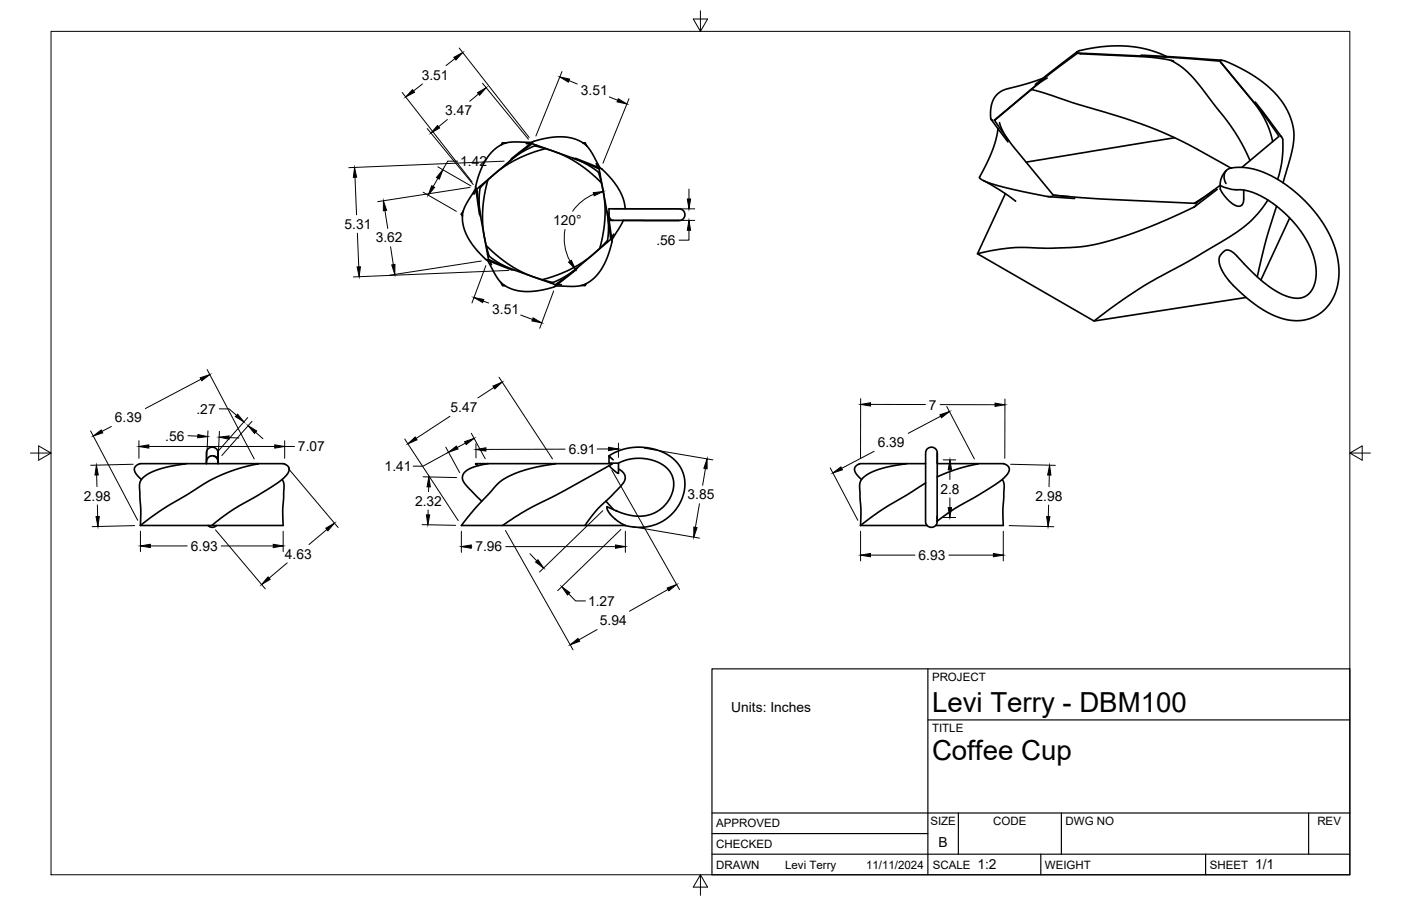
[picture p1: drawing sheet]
<svg xmlns="http://www.w3.org/2000/svg" width="432mm" height="279mm" viewBox="0 0 432 279" stroke-linecap="round" stroke-linejoin="round" font-family="sans-serif">
<!-- layer: Visible -->
<g fill="none" stroke="#000" stroke-width=".51">
<path d="M331.9 16.1l.8-.5 4.8-.9 4.5-.5 3.5-.1 3.7 .3 3.6 .6 3.9 1.2 2.9 1.2M331.9 16l-12.8 10M332.1 16.4l.9 .2 20.4 .9 4.8 .6 3.5 .7M351.7 17l24.7 1.6M360.9 18.6l2.6 1.6 1.9 1.4 4.4 4.8 10.5 13.9 2.6 4.3 2.4 4.9M376 18.9l12.2 14.8 6 8.3-11.4 9.6M376.3 18.6l1.4 .3 4 1.8 3.2 1.7 3.5 2.3 2.7 2.2 2.3 2.3 1.5 1.9 1.8 2.8 1.7 4.5 .4 3.6-.2 2.8-.6 2.8-2.5 8.8M305.5 36.8l5.1 7M307.6 39.7l-.4 2.4-1 3.3-1.8 4.4-2.5 4.8v.3l2.6 1.4 5.7 1.6 12.8 2.7 1.4-.1M308.1 37.8l1 2.7 1.8 2.8M317.9 27.6l28.3 8.7 10.3 3.7 9.5 4.4 13.4 7.4M321.4 24.2l-4.6 1.5-6.8 1.8-1.7 .8-1.6 1.5-.7 1.3-.6 2.1-.1 2.1a1.54 1.54 0 0 0 .3 1.7l.3 .1"/>
<path d="M322.7 24.1l-3 2-13.2 10.9M386.9 31.5l8.1 10.7M146.6 57.9l1.2 8.3M146.6 58.1l-2.9 4.8-.9 2-.3 1.8 .1 2 .8 2.8 1.6 3 3 3.8 1.7 1.7 .7 .2M146.7 58.8l-.7 1.1M147 58.3l11.2-9.6 5.8-4.4 12.9 4.6 7.7 3.2 2.7 14.2 .9 7.5-11 9.4-6 4.6-12.9-4.6-7.7-3.2-2.6-13.7zM148.1 57.3l-.4 4.7 .4 4.9M150.4 55.5l-1.4 6.6-.3 5.6 .5 5 1.5 6.3M154.9 44l-.3 .6M154.9 44h1.2M162.2 44.3h1.2M163.9 44l.5-.4 1.6-.5 4.7-.8 3.5-.1 3.1 .7 2 .9 1.7 1.4 1.6 2.2 2.4 4.5"/>
<path d="M164 43.9l-5.8-.1-1.8 .2-1.4 .4-2.2 1.4-2.2 2.2-1.7 2.7-1.6 4.3-.7 2.6 .1 .6M164.2 43.8l-6.6 5.2M164.8 45l6.3 1.8 5.2 2.4 5.2 3.7 3.9 3.5M165.4 44.8l-4.6 2.1-3.6 2.7M168.1 45.8l-5.7 1.9-5.3 2.6-4.2 3-4.9 4.6M176.6 48.8l4.4 2 3.9 2.7M177.4 48.8l7.8 3.1M179.7 44.1l.6-.1zM180.3 44l.6 1.1M183.7 50.5l.6 1.1M184.5 53.1l1.5 6.1 .5 5.2-.4 6.3-1.3 5.9M184.8 51.9l.6 .2 2.1 2 2.9 3.7 1.6 3.2 .7 3.4"/>
<path d="M184.8 51.9h.1M303.1 55.7l5.3 3 4.6 3.4M309.9 59.7l-8.6 18.6 35.9 20.7 46.9-7.3M362.1 42.5l-45.8 7.5M374.2 58.6l-6.2 4.1M375.1 58.4l-6.9 5.4M377.9 52.6l.7-.5a18.7 18.7 0 0 1 14.4 2.8l4.8 3.2 4.4 3.8 3.6 4.2 3 4.4 2 4.3 1.4 4.7 .5 3.8-.4 4.6a13.1 13.1 0 0 1-18.5 9.9l-3.7-1.7-3.8-2.6-4.4-3.7-3.4-3.5-1.9-3-.8-2.5 .1-1.6 1.5-1.8a2.82 2.82 0 0 1 3.5 1.2l4.7 5 4 3.6 3.3 2.3 3.1 1.6 2.6 .8 1.3 .1 1.5-.2 1.3-.6 .9-.8 1.4-2.2 .7-3.5-.1-2.4-.6-2.9-1.9-4.7-3.3-4.8-4.7-5-5-3.7-4.6-2.1-2.4-.5-2.4-.1M379.5 51.8h.1M380.7 58.5l-1.9-.3-2.7-1 .1 1.4 1.8 2.5 1.9 1.8 1.7 .7 1-.2 .5-.8 .2-4M392.2 43.7l-1.3-4.6-2.6-5-1.5-2.1-10.6-12.8a.9 .9 0 0 0-1.2-.4l-14.8-1.1-28.1-1.3-9.2 6.9-16.4 13.7 5.5 7.8 12.7 15.4 14.5 1.2 29.3 1.3 7.6-5.5 .1-1.3 .4-1.5 1.3-1.8-.5 1-.1 1.2 .6 1.8M394.8 42l.6 .9-.1 4.5-.4 3.5-1.1 4.4M142.2 66l.3 .6z"/>
<path d="M142.8 65l-.6 1M149.9 75.7l5 4.5 4.7 3 4.5 2.1 6.3 1.8M150.3 78.6l3.9 2.7 4.4 2M187.1 65.2l.4 4.2-.4 5.4M187.2 74.2l-4.5 4.3-4.2 3.1-5.7 2.8-5.7 1.9M187.4 65.9l.3 1.9M187.7 66.7v-2.3h21.9l1.1 .6 .4 1-.4 1.4-1.1 .6h-16.7a1.13 1.13 0 0 0-1.4 1.1l-2.9 4.9M187.7 66.7v1.3M187.7 68h1.3M187.7 66.7l.4 .8 .9 .5M187.7 68l.9 6.2M188.5 73.9l.1 .7-.6 2.3-1.6 4.3-1.7 2.8-2.1 2.2-1.7 1.2-2.1 .7-1.8 .2-5.8-.1"/>
<path d="M189 68h20.3M189.2 72.2l-.7 1.1M323.1 60.6l8.1 .6M324.6 60.1l5 .5M368.8 63l-.8 .9-13.6 6.1-9.4 3.4-7.5 2-3.6 .6-4.5 .4-5.8 .2-7.8-.3-3.9 .1-5.6 .8-5 1.1M390.8 61.7l-1.9 2.7-3.1 3.4-4.8 4-14.8 8.8-13.8 7.6-7.7 5.2-7.5 5.6M393.4 63.6l-3.3 10.7-2.6 11.1M397.5 67.2l-8.9 19.2M150.1 80.2l7.7 3.1M150.2 80.3l2.5 4.4 1.4 2.1 1.7 1.4 2.3 1.1 2.3 .5 3.2 .1 5.1-.8 2-.6 .6-.4M150.9 80.6l.6 1M154.3 87l.6 1.1"/>
<path d="M154.9 88.1h.7M155.5 88l-.6 .1M171.8 87.8h1.2M177.7 83.1l-6.7 5.2M178.1 82.5l-3.8 2.7-4.5 2.1M179.1 88.1h1.2M180.6 87.5l-.3 .6M67.2 139.7v2.1M288.9 139.7l-.1 21.1M57.4 143l-14.6 .1-1.2 .9-.2 1 .7 1.3 1.5 1.6M63.6 142.5l.1-3.4 .7-.9 1.1-.3 1 .4 .6 .8 .1 3.7M65.9 140.7l-.4-.1a1.81 1.81 0 0 0-1.9 2.3v-.1"/>
<path d="M65.9 140.6l.8 .3 .5 .9M65.9 140.6l1 .9 .3 1.3M67.2 141.8v.7M67.2 141.8h.1M79.4 143h-22l-7 1.3-4.4 1.7-2.1 1.5-.8 1.6 .3 7.9-.1 5.1M87 147.9l.5 1.7-.4 7.4 .2 5.1h-44M150.4 143h-3.8l.8 .6M171.3 143h-20.9l-3 .6-2.8 1-1.7 1.5-.4 1 .1 1 1.3 1.8 4.6 4.7M186.7 154.6l2.4 2.6M187.7 143l2.9-.2v3.2l-1.1-.7-1.7-1.7M187.7 140.7v2.1M189 141.8l-1.3-1.2 2.1-1.2 3.1-1.1 4.3-.4 4.8 .7 3.4 1.4 2.8 2.1 1.9 2.7 .9 2.9-.1 3.5-.9 3.1-1.8 3-2.8 2.7-2.9 1.6-3.1 .9-3.3 .1-3.4-.5"/>
<path d="M190.6 142.8l3.7-1.2 3.8-.2 4 .8 1.5 .8 1.6 1.1 1.1 1.1 .9 1.5 .4 1.4v1.6l-.6 2.9-.9 1.7-1.1 1.4-1.7 1.5-1.6 1-2.5 .8-1.8 .2-2.4-.2-2.2-.4-5.7-2.3 .3 1.2 1.2 1.6 2 1.7 2.2 1.3h-50.6l4.8-6 6-6.5 2.1-1.8 3.8-1.8 3.2-1.1 4-1 5.2-.9 17.3 .1-15.5 8.7-10.8 5.5-7.4 4.8M190.6 144.6l1.3 .9 .6 .9 .2 1.1-.4 1.1-3.8 4.3-4.5 4.3-3.7 4.9M279.4 143l-14.6 .1-1.2 .9-.2 1 .6 1.3 1.5 1.6M285.3 143h-5.9l-5.6 1-4.7 1.4-3 1.9-.9 1.1-.3 1.2 .4 7.4-.1 5.1M285.3 148.9l-12.5 7.6-7.6 5.6M288.9 143h12.5M288.9 142.5v-3.1l-.4-.8-1.1-.7-1.2 .2-.6 .6-.3 1.1v21.1l.4 1.1 1.2 .6 1.4-.4 .5-1.1v-1.9M288.9 142.5v.3M301.4 143h7.9l1.1 .5 .5 .5 .1 1.2-.9 1.5-2.7 2.3-5.7 3.6-7.7 4.4-5.2 3.7M301.4 143l-6.3 1.6-6.3 2.5M308.9 147.9l.6 1.7-.4 7.4 .1 5.1h-20.8M43.3 162.1l4.9-3.7 3.7-2.5 12.3-7.5 5.2-2.4 4.8-1.7 5.2-1.3h7.9l1.5 .9 .3 1-.3 1-1 1.2-1.5 1.3-6.9 4.4-7.5 4.3-6.6 5"/>
<path d="M64.1 162.1l1.2 .5 .8-.1 .6-.4M265.2 162.1h20.5"/>
</g>
<g fill="#000">
<circle cx="189" cy="68" r=".25"/>
<circle cx="189.8" cy="157.5" r=".25"/>
</g>
<!-- layer: Border -->
<path d="M15.7 9.7h400.3v260.1h-400.3zM215.9 3.3v6.4l-2.2-3.8h4.4l-2.2 3.8M9.4 139.7h6.3l-3.8-2.2v4.4l3.8-2.2M416 139.7l3.8 2.2v-4.4l-3.8 2.2h6.4M215.9 269.8l2.2 3.8h-4.4l2.2-3.8v6.3" fill="none" stroke="#000" stroke-width=".31"/>
<!-- layer: Titleblock -->
<path d="M219.4 206.3h196.6v63.5h-196.6zM286 206.3v63.5M286 222h130M219.4 257.1h66.6M219.4 250.7h196.6M295.4 250.7v12.7M327.1 250.7v12.7M403.3 250.7v12.7M219.4 263.4h196.6M320.8 263.4v6.4M371.6 263.4v6.4" fill="none" stroke="#000" stroke-width=".36"/>
<!-- layer: FD_Dimensions -->
<g fill="none" stroke="#000" stroke-width=".31">
<path d="M140.2 18.1l-2.7 2.1M141.5 14.8l21.6 27.6M124 28.5l21.5 27.6M130.2 25.9l-2.8 2.1M131.7 39.6l14.2 17.3M137.9 36.9l-2.7 2.2M147.5 29l-2.7 2.2M148.7 25.7l14.2 17.2M173.2 22.1l-8 19.9M175.4 24.9l2.5 1M187.8 29.9l2.6 1M193.9 30.4l-8.1 19.9"/>
<path d="M109.4 54.7l.5 11.6M130.4 59.3l10.3 5.9M134.9 51.5l10.3 5.8M135 55l-1.5 2.5M141 49.7h-3l-1.5 2.6M144.8 57.8l-28.4 4.4M155.4 49.7l-47.9 2M183 59.9a14.7 14.7 0 0 0-6.5 5.2M212.3 58.3v3.1M110.2 71.9l.4 10.4M118.6 64.9l.9 5.5M120.4 76.1l.8 5.5"/>
<path d="M174.1 70.8a14.7 14.7 0 0 0 1.6 9.7M189.5 64.4h24.6M189.5 68h24.6M212.3 71v3.1h-3M148.4 80.5l-28.5 4.4M148.9 92.8l1.7 .7M149.8 81.9l-4.3 11.5M156.8 83.4l-47.9 2M160.5 97.2l3.6 1.3M170.6 89.7l-4.3 11.5M176.7 83.7l-.7 .5M62 116.9l-17.2 9.1"/>
<path d="M63.8 114l14.6 27.5M152.2 119.5l-4.9 3.2M153.8 116.3l16.5 25.2M27.9 132.9l14.5 27.6M34.3 131.5l-2.9 1.5M42.8 135.9v5.5M45.9 137.7h38.8M57.9 134.4l3.1 .1M64.1 132.9l-.4 8.2M67.6 126.1h3l2.3 2M67.6 133l-.4 8.2M70.6 134.9l3 .2"/>
<path d="M76.3 128.8l-9.2 10.5M77.7 129.9l-9.3 10.6M78.8 133.3l2.2 2M87.7 135.9v5.5M87.7 137.7h3.1M124.7 135.4l16.5 25.1M137.4 137.9l4.3 7.9M138.2 139.5l-7.8 4.3h-3.1M138.7 128.4l-10.5 6.8M143.4 136.7l-2.5 1.3M145.3 133.6l4.2 7.9M146.7 136.8v4.4"/>
<path d="M174.2 138.5l-24.4 .1M187.6 138.5h-3.6M190.6 136.7v4.4M198.6 138.2l21.1 3.6M265.3 122.9l-.1 18.3M268.3 124.7l16.9 .1M269.4 139.2l-10 5.2M289.8 124.8h16.9M289.9 128.4l-10 5.2M291.8 125.4l8.5 16.1M309.7 123.1v18.3M29.8 146.5l.1 3.6"/>
<path d="M30 155.7l.1 3.6M41 143.2l-13.1 .3M88.9 144.5l15.3 18.2M130.4 147l10.3 .3M132 157.3l-.1 1.5M132.1 150.1v1.5M185.8 157.5l-19.5 18.9M188.6 145l20.8 36.8M215.6 155.3l-1.3 7.3M217.4 144.5l-.8 5.2M255.9 144.3l8.5 16.2M290.6 159.6h3.9"/>
<path d="M290.7 141.8h3.9M292.8 144.9v3M292.8 153.5v3M311.5 143.2l13.8 .3M323.2 155.7l-.1 3.6M323.4 146.5l-.1 3.6M41.5 162.1l-13.1 .3M43.3 163.8v6.3M46.3 168.4h11.4M66.4 163.4l15.4 18.2M68.2 168.4h16M87.3 163.8v6.3"/>
<path d="M88.5 173.6l-5.5 4.7M100.7 163.3l-5.5 4.6M130.1 161.8l10.3 .2M142.2 163.8v6.5M145.2 168.6h.2M155.8 163.6l20.8 36.8M155.9 168.6h33.8M163.3 170.8l2.1 2.2M191.4 163.3l-19.5 18.9M192.7 163.8v6.5M194.5 162.3l21.1 3.6M265.2 163.8v9.2"/>
<path d="M268.3 171.2h13.7M292.5 171.2h13.7M309.2 163.8v9.2M311 162.1l13.8 .3M175.3 183.1l2.1 2.2h3M184 194.1l-5.6 3.2M205.9 181.8l-11.9 6.7"/>
</g>
<g fill="#000" stroke="#000" stroke-width=".31">
<path d="M139.9 17.7l2.7-1.5-2.1 2.3zM127.1 27.6l.7 .8-2.8 1.5zM134.9 38.7l.6 .8-2.7 1.5zM147.2 28.6l2.6-1.5-2 2.3zM172.5 23.7l3.1 .7-.4 .9zM190.6 30.5l2.6 1.6-3-.7zM109.3 51.6l.6 3.1h-1zM133.1 57.3l.8 .5-1.9 2.4zM136.5 52.3l-1.1 2.9-.9-.5zM182.9 59.4l3-.3-2.8 1.3zM118.2 61.9l.9 3-.9 .1zM211.8 61.4h1.1l-.6 3z"/>
<path d="M212.3 68l.6 3h-1.1zM110.1 82.3h1l-.4 3zM120.7 81.7l1-.2v3.1zM146.1 91.8l3 .6-.3 .9zM164.3 98l2.7 1.6-3.1-.6zM175.2 80.8l.9-.5 1.3 2.8zM61.7 116.5l3-1-2.5 1.9zM151.9 119.1l2.9-1.3-2.3 2.1zM28.7 134.5l2.5-1.9 .5 .9zM42.8 137.7l3.1-.5v1zM61 134l3 .6-3.1 .4zM67.5 134.8l3.1-.4v1z"/>
<path d="M73.2 127.7l2 2.4-2.6-1.6zM76.5 131.3l2.6 1.6-.7 .8zM84.7 137.2l3 .5-3 .5zM125.7 136.9l2.3-2.1 .5 .8zM138.2 139.5l2.5-1.9 .5 .9zM143.2 136.2l2.9-1-2.4 1.9zM146.7 138.6l3.1-.5v1zM187.6 137.9l3 .6-3 .5zM265.3 124.7l3-.5v1zM289.7 127.9l2.9-1-2.4 1.9zM306.7 124.3l3 .5-3 .5zM29.7 143.4l.6 3.1h-1z"/>
<path d="M29.6 159.3h1l-.4 3.1zM131.4 158.8h1l-.5 3zM132.2 147.1l.4 3.1-1-.1zM217.9 141.5v3.1l-1-.2zM256.7 145.9l2.5-1.9 .4 .9zM292.8 141.8l.5 3.1h-1.1zM292.2 156.5h1.1l-.5 3.1zM322.6 159.3h1l-.6 3.1zM323.5 143.5l.4 3h-1zM43.3 168.4l3-.5v1zM82.6 177.9l.7 .8-2.7 1.6zM84.2 167.9l3.1 .5-3.1 .5z"/>
<path d="M100.4 162.9l2.7-1.6-2 2.4zM142.2 168.6l3-.5v1zM165.1 173.3l.7-.7 1.8 2.6zM189.7 168.1l3 .5-3 .5zM213.8 162.5l1 .2-1 2.9zM265.2 171.2l3.1-.5v1zM306.2 170.7l3 .5-3 .5zM173.1 180.9l2.5 1.9-.7 .7zM175.7 198.8l2.4-1.9 .5 .9zM205.6 181.3l2.9-1-2.4 1.9z"/>
</g>
<g font-size="8.5">
<text x="287.3" y="219.5">Levi Terry - DBM100</text>
<text x="287.3" y="234.5">Coffee Cup</text>
</g>
<g font-size="4.3">
<text x="130" y="24.6">3.51</text>
<text x="179" y="29.4">3.51</text>
<text x="137.2" y="35.5">3.47</text>
<text x="141.9" y="51.2">1.42</text>
<text x="106.2" y="70.6">5.31</text>
<text x="170.5" y="69.5">120°</text>
<text x="115.8" y="74.8">3.62</text>
<text x="202.3" y="75.6">.56</text>
<text x="151.7" y="96.8">3.51</text>
<text x="35.4" y="130.3">6.39</text>
<text x="60.6" y="127.6">.27</text>
<text x="138.9" y="127">5.47</text>
<text x="286.3" y="126.3">7</text>
<text x="50.9" y="135.9">.56</text>
<text x="270.5" y="137.9">6.39</text>
<text x="91.8" y="139.2">7.07</text>
<text x="175.3" y="140">6.91</text>
<text x="118.6" y="145.3">1.41</text>
<text x="25.8" y="154.4">2.98</text>
<text x="127.9" y="156">2.32</text>
<text x="211.9" y="154">3.85</text>
<text x="289.8" y="152.2">2.8</text>
<text x="319.2" y="154.4">2.98</text>
<text x="58.8" y="169.8">6.93</text>
<text x="87.8" y="172.3">4.63</text>
<text x="146.5" y="170.1">7.96</text>
<text x="283.1" y="172.7">6.93</text>
<text x="181.3" y="186.8">1.27</text>
<text x="184.9" y="192.8">5.94</text>
<text x="225.4" y="219.6">Units: Inches</text>
<text x="289.3" y="261.2">B</text>
<text x="301.2" y="268.1">1:2</text>
<text x="386.8" y="268.1">1/1</text>
</g>
<g font-size="3.5">
<text x="287.3" y="210.1">PROJECT</text>
<text x="287.3" y="225.8">TITLE</text>
<text x="220.7" y="255.2">APPROVED</text>
<text x="286.7" y="254.5">SIZE</text>
<text x="306.1" y="254.5">CODE</text>
<text x="328.4" y="254.5">DWG NO</text>
<text x="406" y="254.5">REV</text>
<text x="220.7" y="261.5">CHECKED</text>
<text x="220.7" y="267.9">DRAWN</text>
<text x="242" y="267.9">Levi Terry</text>
<text x="267" y="267.9">11/11/2024</text>
<text x="287.5" y="267.9">SCALE</text>
<text x="322.1" y="267.9">WEIGHT</text>
<text x="372.9" y="267.9">SHEET</text>
</g>
</svg>
